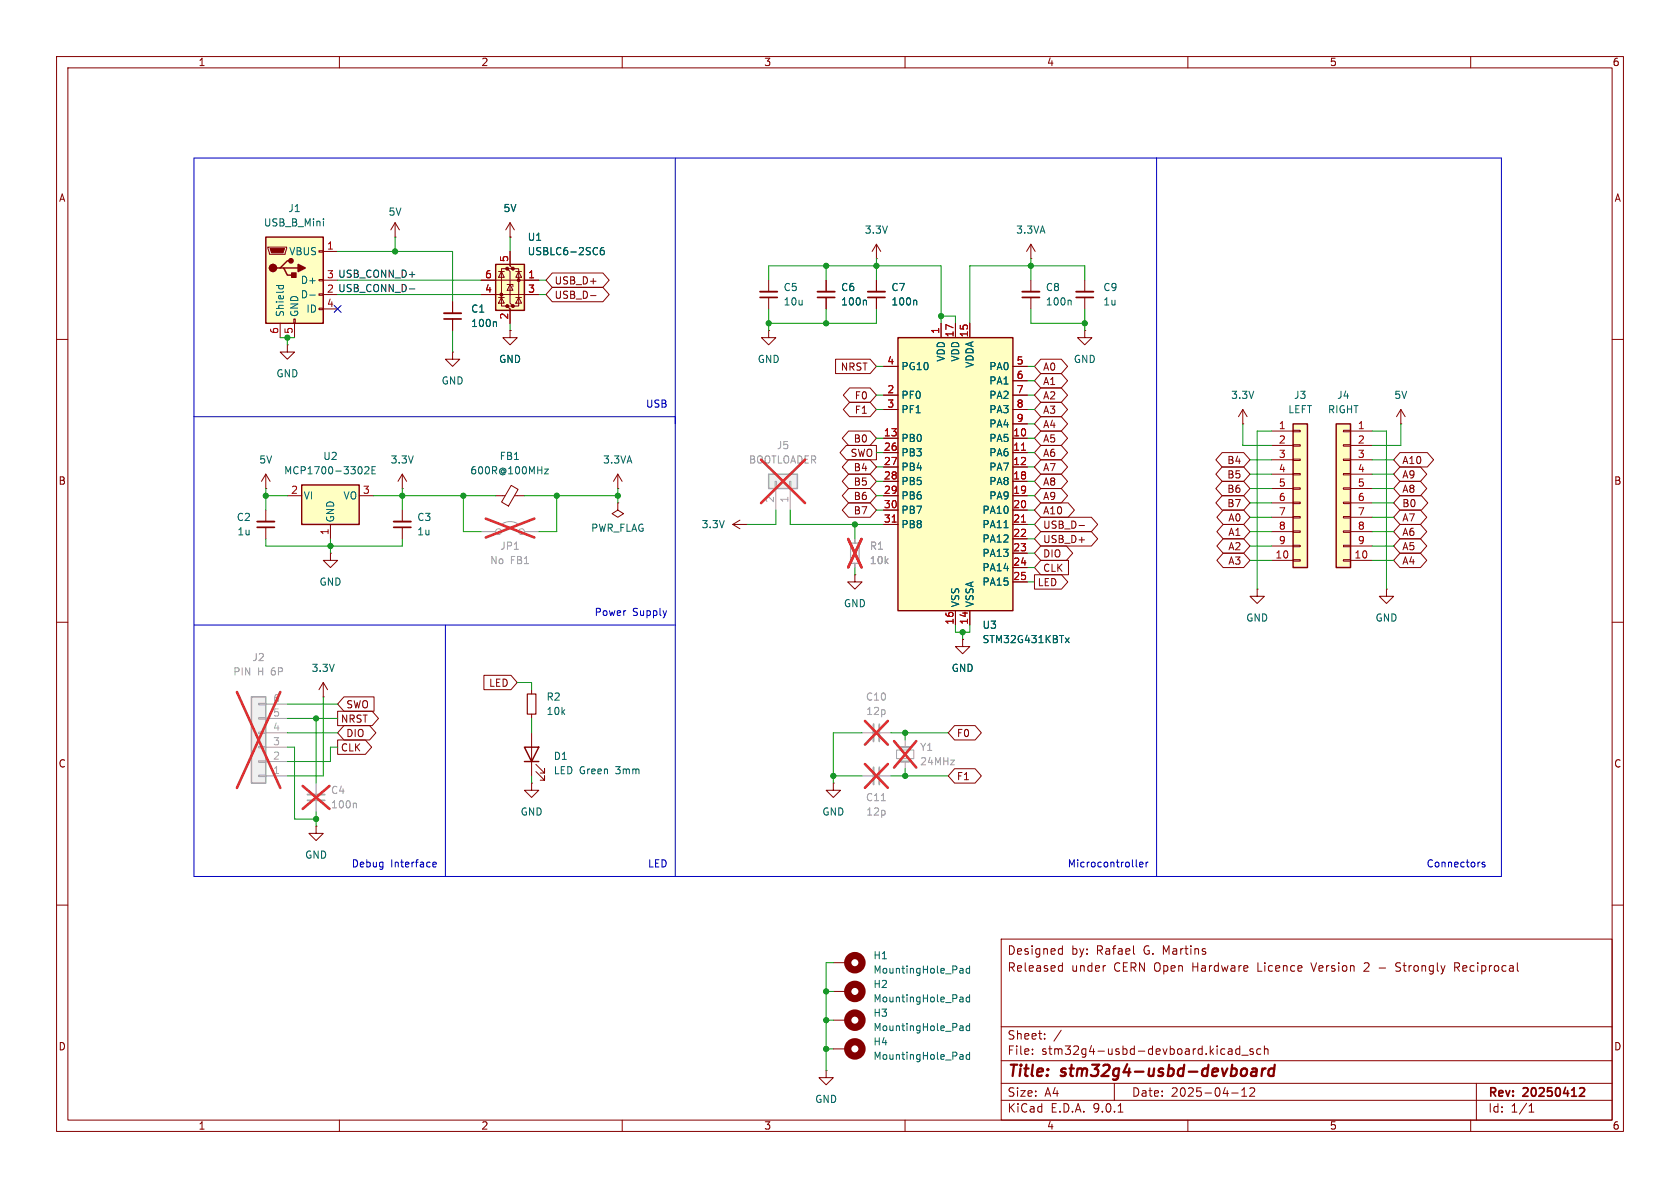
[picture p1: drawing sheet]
<svg xmlns="http://www.w3.org/2000/svg" width="297mm" height="210mm" viewBox="0 0 297 210" stroke-linecap="round" stroke-linejoin="round" font-family="sans-serif">
<g fill="none" stroke="#840000" stroke-width=".18">
<path d="M10 10h277v190h-277zM12 12h273v186h-273zM60 10v2M110 10v2M160 10v2M210 10v2M260 10v2M90.2 58.4v1.3h1.2l-1.2 1.3-1.3-1.3h1.3M90.2 58.4h.1M10 60h2M285 60h2M71.1 90.2v2"/>
<path d="M71.1 93.2v2.1M10 110h2M285 110h2M10 160h2M177 166h108v32h-108zM187.4 170.7l.4 .1M187.4 167.7l.4 .1M187.8 167.2v1.5M187.8 170.2v1.5M187.8 171.6l-.4 .1M187.8 168.6l-.4 .1M195.3 170.7h.2"/>
<path d="M200.5 168.6l.1 .1M231.7 170.2l.5 1.5M241.2 170.3h.1M242 170.8l-.9 .9h.9M243.8 171.1h1.2M246.7 171.6l.6 .1M247.4 170.2h-.4l-.3 .3 .2 .3 .4 .2M257.2 171h.5M257.5 171l.5 .7M257.7 170.2h-.5v1.5M285 160h2M60 198v2"/>
<path d="M110 198v2M160 198v2M177 194.5h108M177 191.5h108M177 187.5h108M177 181.5h108M182.5 186.3v.1M182.5 185.5v.1M184.7 183.6v.1M184.7 182.8v.1M187.6 182.1l-1.3 2M197 191.5v3"/>
<path d="M197.7 196.6h.8M210 198v2M217.2 185.5h.5l.1 .9M217.2 186.3h.6M217.7 193.2h1.2M217.8 185.8l-.6 .1M219.2 185.5l-.5-.1-.2 .3v.4l.1 .2h.6M219.2 184.9v1.5M219.5 186.5h1.2M219.5 193.8h.9M219.5 192.7l.5-.4v1.5M221.2 192.3l.5 .1 .1 .3-.9 1.1h.9"/>
<path d="M221.5 185.5l-.3-.1-.2 .2v.2l.5 .2v.3h-.5M222.9 185.5l-.4-.1-.3 .3v.4l.1 .2h.6M223.5 185.5l.2-.1 .4 .1 .1 .9M223.5 184.9v1.5M260 198v2M261 191.5v6.5M270.3 196.6h.9M270.3 195.5l.4-.4v1.5"/>
</g>
<path d="M69.6 93.2h3M279.3 192.4l.5-.1 .3 .1v.3l-.9 1.1h.9" fill="none" stroke="#840000" stroke-width=".3"/>
<path d="M221.2 190.1l.2 .1 .7-.1M221.4 189l.2-.1 .5 .1v1.2M222.2 189.4h-.7l-.3 .3M223.2 188.9l-.2 1.3M223.8 188.9l-.4 .1-.3 .3M225.3 189a.66 .66 0 0 0-1 .3l-.1 .5 .2 .3 .1 .1 .6-.1M225.4 188.2l-.3 2" fill="none" stroke="#840000" stroke-width=".4"/>
<path d="M150.4 96h1.5v3.6h-1.5z" fill="none" stroke="#a1a1a1" stroke-width=".2"/>
<path d="M151.1 95.3v.7M151.1 99.6v.7" fill="none" stroke="#a1a1a1" stroke-width=".18"/>
<path d="M150 95.3l2.3 5M152.3 95.3l-2.3 5" fill="none" stroke="#e12e31" stroke-width=".46"/>
<path d="M69.6 92.2h3" fill="none" stroke="#840000" stroke-width=".33"/>
<path d="M47 41.9h10.1v15.3h-10.1z" fill="#ffffc2"/>
<path d="M47 41.9h10.1v15.3h-10.1zM49.5 47.4h.7l.6 1.2h1.3M50.2 47.4h2.5M51.4 46.1h-.6l-1.3 1.3h-.6" fill="none" stroke="#840000" stroke-width=".25"/>
<path d="M47.4 43.7h3.3v.2l-.3 1.1h-2.8zM49.5 57.2v2.5M51.9 56.4h.3v.8h-.3zM52.1 57.2v2.5M56.4 44.3h.7v.3h-.7zM56.4 49.4h.7v.3h-.7zM56.4 51.9h.7v.3h-.7zM56.4 54.5h.7v.2h-.7zM57.1 44.5h2.6M57.1 49.5h2.6M57.1 54.6h2.6" fill="none" stroke="#840000" stroke-width=".18"/>
<path d="M47.8 43.9h2.5l-.3 .8h-2z" fill="#840000" stroke="#840000" stroke-width=".18"/>
<g fill="#840000" stroke="#840000" stroke-width=".25">
<path d="M51.6 48.3h.7v.7h-.7z"/>
<path d="M52.7 46.7l1.3 .7-1.3 .6z"/>
<circle cx="48.3" cy="47.4" r=".63"/>
<circle cx="51.4" cy="46.1" r=".38"/>
</g>
<path d="M57.2 38.7v.1M57.2 39.1v.8M48.8 50.5h1.3M49.3 50.5v.3M50 50.5l.1 .3M54.8 52.2h.9" fill="none" stroke="#006464" stroke-width=".18"/>
<path d="M158.7 59.7h20.4v48.3h-20.4z" fill="#ffffc2"/>
<path d="M158.7 59.7h20.4v48.3h-20.4z" fill="none" stroke="#840000" stroke-width=".25"/>
<g fill="none" stroke="#840000" stroke-width=".18">
<path d="M166.4 57.2v2.5M168.9 57.2v2.5M171.4 57.2v2.5M156.2 64.8h2.5M156.2 69.9h2.5M156.2 72.4h2.5M156.2 77.5h2.5M179.1 64.8h2.5M179.1 69.9h2.5M179.1 72.4h2.5M179.1 77.5h2.5M179.1 67.3h2.5"/>
<path d="M179.1 74.9h2.5M156.2 80h2.5M156.2 82.6h2.5M156.2 85.1h2.5M156.2 87.6h2.5M156.2 90.2h2.5M156.2 92.7h2.5M179.1 80h2.5M179.1 82.6h2.5M179.1 85.1h2.5M179.1 87.6h2.5M179.1 90.2h2.5"/>
<path d="M179.1 92.7h2.5M179.1 95.3h2.5M179.1 97.8h2.5M168.9 108v2.5M171.4 108v2.5M179.1 100.3h2.5M179.1 102.9h2.5"/>
</g>
<path d="M180.6 79.6h.7M157.7 92.3h.7M180.6 92.3h.7" fill="none" stroke="#a90000" stroke-width=".18"/>
<path d="M177.5 93.3h.7M188.3 112.8l.7 .8M189 112.8l-.7 .8" fill="none" stroke="#006464" stroke-width=".18"/>
<path d="M236.2 74.9h2.6v25.4h-2.6z" fill="#ffffc2"/>
<path d="M236.2 74.9h2.6v25.4h-2.6z" fill="none" stroke="#840000" stroke-width=".25"/>
<g fill="none" stroke="#840000" stroke-width=".18">
<path d="M237.5 76.1h1.3v.2h-1.3zM237.5 78.6h1.3v.3h-1.3zM238.8 76.2h3.8M238.8 78.7h3.8M237.5 81.2h1.3v.2h-1.3zM237.5 83.7h1.3v.2h-1.3zM237.5 86.2h1.3v.3h-1.3zM237.5 88.8h1.3v.2h-1.3zM237.5 91.3h1.3v.3h-1.3zM237.5 93.9h1.3v.2h-1.3zM237.5 96.4h1.3v.2h-1.3zM237.5 98.9h1.3v.3h-1.3z"/>
<path d="M238.8 81.3h3.8M238.8 83.8h3.8M238.8 86.4h3.8M238.8 88.9h3.8M238.8 91.4h3.8M238.8 94h3.8M238.8 96.5h3.8M238.8 99.1h3.8"/>
</g>
<path d="M228.6 74.9h2.5v25.4h-2.5z" fill="#ffffc2"/>
<path d="M228.6 74.9h2.5v25.4h-2.5z" fill="none" stroke="#840000" stroke-width=".25"/>
<g fill="none" stroke="#840000" stroke-width=".18">
<path d="M146 49.5v2.1M146 52.6v2M154.9 45.7h.1M154.9 43.2v2.5M154.9 49.5v2.1M154.9 52.6v2M154.9 43.2l-.7 1.3M154.9 43.2l.8 1.3M182.2 45.7h.1M182.2 43.2l-.7 1.3M182.2 43.2l.8 1.3M182.2 43.2v2.5"/>
<path d="M182.2 49.5v2.1M182.2 52.6v2M191.8 58.4v1.3h1.2l-1.2 1.3-1.3-1.3h1.3M191.8 58.4h.1M191.8 49.5v2.1M191.8 52.6v2M219.7 74.9h.1M219.7 72.4l-.8 1.3M219.7 72.4l.8 1.3M219.7 72.4v2.5M224.8 76.2h3.8M224.8 78.7h3.8"/>
<path d="M228.6 76.1h1.3v.2h-1.3zM228.6 78.6h1.3v.3h-1.3zM247.6 74.9h.1M247.6 72.4l-.7 1.3M247.6 72.4l.8 1.3M247.6 72.4v2.5M87.6 87.6h1.7M90.4 85.8l1.2 .7-1.7 3-1.2-.8zM91 87.6h1.7M109.2 88.9v1.3l1 .6-1 .6-1-.6 1-.6M109.2 88.9h.1M109.2 86.4h.1"/>
<path d="M109.2 83.8l-.7 1.3M109.2 83.8l.8 1.3M109.2 83.8v2.6M224.8 81.3h3.8M224.8 83.8h3.8M224.8 86.4h3.8M224.8 88.9h3.8M224.8 91.4h3.8M224.8 94h3.8M224.8 96.5h3.8M224.8 99.1h3.8M228.6 81.2h1.3v.2h-1.3z"/>
<path d="M228.6 83.7h1.3v.2h-1.3zM228.6 86.2h1.3v.3h-1.3zM228.6 88.8h1.3v.2h-1.3zM228.6 91.3h1.3v.3h-1.3zM228.6 93.9h1.3v.2h-1.3zM228.6 96.4h1.3v.2h-1.3zM228.6 98.9h1.3v.3h-1.3zM245.1 104.1v1.3h1.3l-1.3 1.3-1.3-1.3h1.3M245.1 104.1h.1M55.9 146.1v1.2h1.2l-1.2 1.3-1.3-1.3h1.3M55.9 146.1h.1"/>
</g>
<path d="M144.5 52.6h3.1M153.4 52.6h3.1M180.7 52.6h3.1M190.2 52.6h3.1" fill="none" stroke="#840000" stroke-width=".3"/>
<path d="M144.5 51.6h3.1M153.4 51.6h3.1M180.7 51.6h3.1M190.2 51.6h3.1" fill="none" stroke="#840000" stroke-width=".33"/>
<path d="M153 53.1l.2 .1v.7M161.9 53.1l.2 .1v.7M189.2 53.1l.2 .1v.7M96.3 82.9h.6l-.6 .9h.6" fill="none" stroke="#006464" stroke-width=".18"/>
<g fill="none" stroke="#a1a1a1" stroke-width=".18">
<path d="M85.1 94h2.5M88.6 92.7a2.54 2.54 0 0 1 3.1 0M92.7 94h2.5"/>
<circle cx="88.1" cy="94" r=".51"/>
<circle cx="92.2" cy="94" r=".51"/>
</g>
<path d="M85.9 91.7l8.6 3.3M94.5 91.7l-8.6 3.3" fill="none" stroke="#e12e31" stroke-width=".46"/>
<path d="M44.4 123.2h2.6v15.2h-2.6z" fill="#f0f0f0"/>
<path d="M44.4 123.2h2.6v15.2h-2.6z" fill="none" stroke="#a1a1a1" stroke-width=".25"/>
<path d="M45.7 137h1.3v.3h-1.3zM45.7 134.5h1.3v.2h-1.3zM45.7 132h1.3v.2h-1.3zM45.7 129.4h1.3v.3h-1.3zM45.7 126.9h1.3v.2h-1.3zM45.7 124.3h1.3v.3h-1.3zM47 137.2h3.8M47 134.6h3.8M47 132.1h3.8M47 129.5h3.8M47 127h3.8M47 124.5h3.8" fill="none" stroke="#a1a1a1" stroke-width=".18"/>
<path d="M41.9 122.3l7.7 17M49.6 122.3l-7.7 17" fill="none" stroke="#e12e31" stroke-width=".46"/>
<g fill="none" stroke="#840000" stroke-width=".18">
<path d="M135.9 58.4v1.3h1.3l-1.3 1.3-1.3-1.3h1.3M135.9 58.4h.1M135.9 49.5v2.1M135.9 52.6v2M50.8 61v1.2h1.3l-1.3 1.3-1.3-1.3h1.3M50.8 61h.1M129.5 92.7l1.3 .8M129.5 92.7h2.6M130.8 91.9l-1.3 .8M132.1 92.7h.1M94 138.4v1.3h1.2l-1.2 1.3-1.3-1.3h1.3M94 138.4h.1"/>
<path d="M94 121.9v.8M94 126.2v.8M94 129.5v7.7M94.7 136.4l1.6 1.5v-.7v.7h-.8M94.7 135.1l1.6 1.6v-.8v.8h-.8"/>
</g>
<path d="M134.4 52.6h3" fill="none" stroke="#840000" stroke-width=".3"/>
<path d="M134.4 51.6h3" fill="none" stroke="#840000" stroke-width=".33"/>
<path d="M93.2 122.7h1.5v3.5h-1.5z" fill="none" stroke="#840000" stroke-width=".2"/>
<path d="M92.7 132.1h2.5l-1.2 2.5zM92.7 134.6h2.5" fill="none" stroke="#840000" stroke-width=".25"/>
<path d="M135.9 83.8h5.1v2.6h-5.1z" fill="#f0f0f0"/>
<path d="M135.9 83.8h5.1v2.6h-5.1z" fill="none" stroke="#a1a1a1" stroke-width=".25"/>
<path d="M137 85.1h.3v1.3h-.3zM137.2 86.4v3.8M139.6 85.1h.2v1.3h-.2zM139.7 86.4v3.8" fill="none" stroke="#a1a1a1" stroke-width=".18"/>
<path d="M134.5 81.3l7.8 7.6M142.3 81.3l-7.8 7.6" fill="none" stroke="#e12e31" stroke-width=".46"/>
<path d="M80 62.2v1.3h1.3l-1.3 1.3-1.3-1.3h1.3M80 62.2h.1" fill="none" stroke="#840000" stroke-width=".18"/>
<path d="M87.6 46.7h5.1v8.2h-5.1z" fill="#ffffc2"/>
<g fill="#840000" stroke="#840000" stroke-width=".18">
<circle cx="91.7" cy="49.5" r=".25"/>
<circle cx="90.7" cy="47.5" r=".25"/>
<circle cx="90.7" cy="54.1" r=".25"/>
<circle cx="89.7" cy="47.5" r=".25"/>
<circle cx="89.7" cy="54.1" r=".25"/>
<circle cx="88.6" cy="52.1" r=".25"/>
</g>
<g fill="none" stroke="#840000" stroke-width=".18">
<path d="M80 53.3v2.1M80 56.4v2M85.1 49.5h10.1M85.1 52.1h10.1M88.1 52.6h1.1M88.1 48h1.1M88.6 48l.6 1h-1.1zM88.6 52.6l.6 1h-1.1zM89.7 50.3h1v.4M89.7 47.5h-1.1v6.6h1.1M90.2 44.5v2.5l.5 .5h-1l.5 .5v5.6l.5 .5h-1l.5 .5v2.6M90.2 50.3l.5 1h-1z"/>
<path d="M90.7 47.5h1v6.6h-1M91.2 52.6h1M91.2 48h1M91.7 48l.5 1h-1zM91.7 52.6l.5 1h-1zM47 86.4h.1M47 83.8l-.8 1.3M47 83.8l.8 1.3M47 83.8v2.6M58.4 97.8v1.3h1.3l-1.3 1.2-1.3-1.2h1.3M58.4 97.8h.1M151.1 101.6v1.3h1.3l-1.3 1.2-1.2-1.2h1.2"/>
<path d="M151.1 101.6h.1"/>
</g>
<path d="M87.6 46.7h5.1v8.2h-5.1z" fill="none" stroke="#840000" stroke-width=".25"/>
<path d="M87.6 56.9l.2 .2v.6M106.7 43.8h-.3a.86 .86 0 0 0 0 1.2l.4-.1v-.4l-.2-.3h-.2l-.3 .3" fill="none" stroke="#006464" stroke-width=".18"/>
<path d="M78.5 56.4h3" fill="none" stroke="#840000" stroke-width=".3"/>
<path d="M78.5 55.4h3" fill="none" stroke="#840000" stroke-width=".33"/>
<path d="M54.4 141.5h3" fill="none" stroke="#a1a1a1" stroke-width=".3"/>
<path d="M54.4 140.5h3" fill="none" stroke="#a1a1a1" stroke-width=".33"/>
<path d="M55.9 138.4v2.1M55.9 141.5v2" fill="none" stroke="#a1a1a1" stroke-width=".18"/>
<path d="M62.8 142l.2 .1v.7" fill="none" stroke="#989898" stroke-width=".18"/>
<path d="M53.5 138.9l4.7 4.1M58.2 138.9l-4.7 4.1" fill="none" stroke="#e12e31" stroke-width=".46"/>
<path d="M53.3 85.7h10.2v7h-10.2z" fill="#ffffc2"/>
<path d="M53.3 85.7h10.2v7h-10.2z" fill="none" stroke="#840000" stroke-width=".25"/>
<g fill="none" stroke="#840000" stroke-width=".18">
<path d="M69.8 39.4l-.7 1.2M69.8 39.4l.8 1.2M69.8 39.4v2.5M90.2 39.4l-.8 1.2M90.2 39.4l.7 1.2M90.2 39.4v2.5M69.8 41.9h.1M80 53.3v2.1M80 56.4v2M85.1 49.5h2.5M85.1 52.1h2.5M90.2 41.9h.1"/>
<path d="M90.2 58.4h.1M90.2 44.5v2.5M90.2 54.6v2.6M92.7 49.5h2.5M92.7 52.1h2.5M97.6 50.8h9l1.1 1.3-1.1 1.2h-9l-1.1-1.2zM97.6 48.3h9l1.1 1.2-1.1 1.3h-9l-1.1-1.3zM104.4 52.3h1M146 49.5v2.1M146 52.6v2M154.9 49.5v2.1M154.9 52.6v2"/>
<path d="M166.4 57.2v2.5M168.9 57.2v2.5M171.4 57.2v2.5M147.7 63.5h6.1l1.1 1.3-1.1 1.2h-6.1zM149.6 78.7h5.3v2.6h-5.3l-1.1-1.3zM150 76.2h3.8l1.1 1.3-1.1 1.2h-3.8l-1.1-1.2zM150.2 68.6h3.6l1.1 1.3-1.1 1.2h-3.6l-1.1-1.2zM150.2 71.1h3.6l1.1 1.3-1.1 1.3h-3.6l-1.1-1.3zM156.2 64.8h2.5M156.2 69.9h2.5M156.2 72.4h2.5M156.2 77.5h2.5"/>
<path d="M179.1 64.8h2.5M179.1 69.9h2.5M179.1 72.4h2.5M179.1 77.5h2.5M179.1 67.3h2.5M179.1 74.9h2.5M184 68.6h3.6l1.1 1.3-1.1 1.2h-3.6l-1.1-1.2zM184 66h3.6l1.1 1.3-1.1 1.3h-3.6l-1.1-1.3zM184 63.5h3.6l1.1 1.3-1.1 1.2h-3.6l-1.1-1.2zM184 78.7h3.6l1.1 1.3-1.1 1.3h-3.6l-1.1-1.3zM184 73.7h3.6l1.1 1.2-1.1 1.3h-3.6l-1.1-1.3zM184 76.2h3.6l1.1 1.3-1.1 1.2h-3.6l-1.1-1.2z"/>
<path d="M184 71.1h3.6l1.1 1.3-1.1 1.3h-3.6l-1.1-1.3zM47 90.2v2M47 93.2v2.1M50.8 87.6h2.5M58.4 92.7v2.6M63.5 87.6h2.5M71.1 86.4h.1M71.1 83.8l-.7 1.3M71.1 83.8l.8 1.3M71.1 83.8v2.6M150 86.4h3.8l1.1 1.2-1.1 1.3h-3.8l-1.1-1.3zM150 88.9h3.8l1.1 1.3-1.1 1.2h-3.8l-1.1-1.2z"/>
<path d="M150 81.3h3.8l1.1 1.3-1.1 1.2h-3.8l-1.1-1.2zM150 83.8h3.8l1.1 1.3-1.1 1.3h-3.8l-1.1-1.3zM156.2 87.6h2.5M156.2 80h2.5M156.2 82.6h2.5M156.2 85.1h2.5M156.2 90.2h2.5M156.2 92.7h2.5M179.1 87.6h2.5M179.1 80h2.5M179.1 82.6h2.5M179.1 85.1h2.5"/>
<path d="M179.1 90.2h2.5M179.1 92.7h2.5M179.1 95.3h2.5M179.1 97.8h2.5M184 99.1h4.9v2.5h-4.9l-1.1-1.3zM184 94h8.9l1.2 1.3-1.2 1.2h-8.9l-1.1-1.2zM184 91.4h8.9l1.2 1.3-1.2 1.3h-8.9l-1.1-1.3zM184 86.4h3.6l1.1 1.2-1.1 1.3h-3.6l-1.1-1.3zM184 81.3h3.6l1.1 1.3-1.1 1.2h-3.6l-1.1-1.2zM184 83.8h3.6l1.1 1.3-1.1 1.3h-3.6l-1.1-1.3zM184 96.5h4.5l1.1 1.3-1.1 1.3h-4.5l-1.1-1.3zM184 88.9h4.8l1.1 1.3-1.1 1.2h-4.8l-1.1-1.2z"/>
<path d="M190.8 92.9h.9M216.1 85.1h3.8l1.1 1.3-1.1 1.2h-3.8l-1.2-1.2zM216.1 80h3.8l1.1 1.3-1.1 1.3h-3.8l-1.2-1.3zM216.1 82.5h3.8l1.1 1.3-1.1 1.3h-3.8l-1.2-1.3zM216.1 87.6h3.8l1.1 1.3-1.1 1.3h-3.8l-1.2-1.3zM216.2 97.8h3.7l1.1 1.3-1.1 1.2h-3.7l-1.1-1.2zM216.2 95.2h3.7l1.1 1.3-1.1 1.3h-3.7l-1.1-1.3zM216.2 92.7h3.7l1.1 1.3-1.1 1.3h-3.7l-1.1-1.3zM216.2 90.2h3.7l1.1 1.2-1.1 1.3h-3.7l-1.1-1.3zM247.5 90.2h3.6l1.1 1.2-1.1 1.3h-3.6l-1.1-1.3zM247.5 92.7h3.6l1.1 1.3-1.1 1.3h-3.6l-1.1-1.3zM247.5 97.8h3.6l1.1 1.3-1.1 1.2h-3.6l-1.1-1.2z"/>
<path d="M247.5 82.5h3.6l1.1 1.3-1.1 1.3h-3.6l-1.1-1.3zM247.5 87.6h3.8l1.1 1.3-1.1 1.3h-3.8l-1.1-1.3zM247.5 85.1h3.6l1.1 1.3-1.1 1.2h-3.6l-1.1-1.2zM247.5 80h4.8l1.1 1.3-1.1 1.3h-4.8l-1.1-1.3zM247.5 95.2h3.6l1.1 1.3-1.1 1.3h-3.6l-1.1-1.3zM85.5 119.4h4.8l1.1 1.3-1.1 1.2h-4.8zM168.9 108v2.5M170.2 113v1.3h1.2l-1.2 1.3-1.3-1.3h1.3M170.2 113h.1M171.4 108v2.5M179.1 100.3h2.5M179.1 102.9h2.5"/>
<path d="M182.9 101.6h4.8l1.1 1.3-1.1 1.2h-4.8zM222.2 104.1v1.3h1.3l-1.3 1.3-1.2-1.3h1.2M222.2 104.1h.1M57.1 123.2h.1M57.1 120.7l-.7 1.2M57.1 120.7l.8 1.2M57.1 120.7v2.5M59.7 125.7h6.1l1.1 1.3-1.1 1.3h-6.1zM59.7 130.8h4.9l1.1 1.3-1.1 1.3h-4.9zM60.8 123.2h5.3v2.5h-5.3l-1.1-1.2zM60.8 128.3h4.5l1.2 1.2-1.2 1.3h-4.5l-1.1-1.3zM147.3 138.4v1.3h1.3l-1.3 1.3-1.3-1.3h1.3"/>
<path d="M147.3 138.4h.1M168.8 128.3h3.6l1.1 1.2-1.1 1.3h-3.6l-1.2-1.3zM168.8 135.9h3.6l1.1 1.3-1.1 1.2h-3.6l-1.2-1.2zM147.3 170.2h2.6M147.3 175.3h2.6M146 189.2v1.3h1.3l-1.3 1.3-1.2-1.3h1.2M146 189.2h.1M147.3 185.4h2.6M147.3 180.3h2.6"/>
</g>
<g fill="none" stroke="#006464" stroke-width=".18">
<path d="M87.6 56.9l.2 .2v.6M106.7 43.8h-.3a.86 .86 0 0 0 0 1.2l.4-.1v-.4l-.2-.3h-.2l-.3 .3M153 53.1l.2 .1v.7M161.9 53.1l.2 .1v.7M64.5 82.6l.5-.1 .2 .4-.8 .9h.8M65.8 83.1h.4M66.4 82.5h-.6v1.3h.6M177.5 93.3h.7M188.3 112.8l.7 .8M189 112.8l-.7 .8M169.8 171.2h.3l.2 .2v.6M169.8 176.3h.3l.2 .1v.7"/>
<path d="M170.3 172h-.5M170.3 171.5h-.5M170.3 177l-.5 .1M170.3 176.6h-.5M171.4 170.8v1.2M171.4 175.8v1.3M171.4 171.2h-.4l-.2 .2 .1 .6h.5M171.4 176.3h-.4l-.2 .2 .1 .5h.5M169.8 181.3h.3l.2 .2v.7M169.8 186.4h.3l.2 .2v.7M170.3 187.2l-.5 .1M170.3 186.7l-.5 .1"/>
<path d="M170.3 182.1l-.5 .1M170.3 181.6l-.5 .1M171.4 186.5l-.4-.1-.2 .3 .1 .5h.5M171.4 180.9v1.3M171.4 186v1.3M171.4 181.4l-.4-.1-.2 .3 .1 .5h.5"/>
</g>
<path d="M45.5 93.2h3" fill="none" stroke="#840000" stroke-width=".3"/>
<path d="M45.5 92.2h3" fill="none" stroke="#840000" stroke-width=".33"/>
<path d="M159.3 134.6h1.5M159.3 132.1h1.5" fill="none" stroke="#a1a1a1" stroke-width=".38"/>
<path d="M151.1 95.3v.7M151.1 99.6v.7M152.4 129.5h2M152.4 137.2h2M155.4 129.5h2.1M155.4 137.2h2.1M158.5 132.6h3v1.5h-3zM160 130.8v1.3M160 134.6v1.3" fill="none" stroke="#a1a1a1" stroke-width=".18"/>
<path d="M150 95.3l2.3 5M152.3 95.3l-2.3 5M152.9 127.4l4.1 4.2M152.9 135.1l4.1 4.2M157 127.4l-4.1 4.2M157 135.1l-4.1 4.2M158.1 131l3.9 4.7M162 131l-3.9 4.7" fill="none" stroke="#e12e31" stroke-width=".46"/>
<g fill="none" stroke="#840000" stroke-width="1.3">
<circle cx="151.1" cy="175.3" r="1.27"/>
<circle cx="151.1" cy="170.2" r="1.27"/>
<circle cx="151.1" cy="185.4" r="1.27"/>
<circle cx="151.1" cy="180.3" r="1.27"/>
</g>
<path d="M155.4 128v3.1M155.4 135.6v3.1" fill="none" stroke="#a1a1a1" stroke-width=".3"/>
<path d="M154.4 128v3.1M154.4 135.6v3.1" fill="none" stroke="#a1a1a1" stroke-width=".33"/>
<path d="M155.8 141.5h.7" fill="none" stroke="#989898" stroke-width=".18"/>
<path d="M72.4 51.1h.9" fill="none" stroke="#0f0f0f" stroke-width=".18"/>
<g fill="none" stroke="#0000c2" stroke-width=".18">
<path d="M34.3 27.9h231.1v127h-231.1zM119.4 27.9v127M204.5 27.9v127M34.3 73.7h85.1M34.3 110.5h85.1M78.7 110.5v44.4M117.8 108l-.3 .8M76.5 152.8l.6-.1v-.2l-.4-.1-.2 .2 .1 .6h.5M200.9 153.1l.1 .2M201.5 152.8l.6-.1-.1-.2-.4-.1-.1 .2v.6h.5M202.6 152.4v.9M203 152.4l-.4 .3"/>
<path d="M262.5 152.5l-.3-.1-.2 .2 .1 .2 .4 .1v.3h-.5"/>
</g>
<g fill="none" stroke="#009600" stroke-width=".18">
<path d="M49.5 59.7h2.6M50.8 59.7v1.3M59.7 44.5h20.3v8.8M59.7 52.1h25.4M59.7 49.5h25.4M69.8 41.9v2.6M80 58.4v3.8M90.2 41.9v2.6M90.2 57.2v1.2M95.2 52.1h1.3M95.2 49.5h1.3M135.9 49.5v-2.5h30.5v10.2"/>
<path d="M135.9 54.6v3.8M146 47v2.5M146 54.6v2.6M154.9 45.7v3.8M154.9 54.6v2.6h-19M166.4 55.9h2.5v1.3M182.2 54.6v2.6h9.6M182.2 45.7v3.8M191.8 49.5v-2.5h-20.4v10.2M191.8 54.6v3.8M154.9 77.5h1.3M154.9 72.4h1.3"/>
<path d="M154.9 69.9h1.3M154.9 64.8h1.3M181.6 77.5h1.3M181.6 72.4h1.3M181.6 69.9h1.3M181.6 64.8h1.3M181.6 67.3h1.3M181.6 74.9h1.3M219.7 74.9v3.8h5.1M224.8 76.2h-2.6v27.9M242.6 76.2h2.5v27.9M247.6 74.9v3.8h-5"/>
<path d="M47 87.6h3.8M47 86.4v3.8M47 95.3v1.2h24.1v-1.2M58.4 95.3v2.5M66 87.6h21.6M71.1 86.4v3.8M81.9 87.6v6.4h3.2M92.7 87.6h16.5M98.4 87.6v6.4h-3.2M109.2 86.4v2.5M137.2 90.2v2.5h-5.1M139.7 90.2v2.5h16.5"/>
<path d="M151.1 92.7v2.6M154.9 87.6h1.3M154.9 80h1.3M154.9 82.6h1.3M154.9 85.1h1.3M154.9 90.2h1.3M181.6 87.6h1.3M181.6 80h1.3M181.6 82.6h1.3M181.6 85.1h1.3M181.6 90.2h1.3M181.6 92.7h1.3"/>
<path d="M181.6 97.8h1.3M181.6 95.3h1.3M221 96.5h3.8M221 99.1h3.8M221 94h3.8M221 91.4h3.8M221 88.9h3.8M221 81.3h3.8M221 83.8h3.8M221 86.4h3.8M242.6 96.5h3.8M242.6 99.1h3.8"/>
<path d="M242.6 94h3.8M242.6 91.4h3.8M242.6 88.9h3.8M242.6 81.3h3.8M242.6 83.8h3.8M242.6 86.4h3.8M151.1 100.3v1.3M168.9 110.5v1.3h2.5v-1.3M170.2 111.8v1.2M181.6 102.9h1.3M181.6 100.3h1.3M50.8 124.5h8.9"/>
<path d="M50.8 132.1h1.3v12.7h3.8M50.8 129.5h8.9M50.8 127h8.9M55.9 127v11.4M57.1 123.2v14h-6.3M59.7 132.1h-1.3v2.5h-7.6M91.4 120.7h2.6v1.2M94 127v2.5M94 137.2v1.2M147.3 137.2h5.1M152.4 129.5h-5.1v8.9M157.5 137.2h10.1"/>
<path d="M157.5 129.5h10.1M160 129.5v1.3M160 135.9v1.3M55.9 143.5v2.6M146 175.3h1.3M147.3 170.2h-1.3v19M146 185.4h1.3M146 180.3h1.3"/>
</g>
<path d="M59.1 54l1.2 1.2M60.3 54l-1.2 1.2" fill="none" stroke="#000084" stroke-width=".18"/>
<path d="M180.6 79.6h.7M157.7 92.3h.7M180.6 92.3h.7" fill="none" stroke="#a90000" stroke-width=".18"/>
<g fill="#009600" stroke="#009600" stroke-width=".18">
<circle cx="154.9" cy="47" r=".46"/>
<circle cx="109.2" cy="87.6" r=".46"/>
<circle cx="98.4" cy="87.6" r=".46"/>
<circle cx="146" cy="57.2" r=".46"/>
<circle cx="146" cy="47" r=".46"/>
<circle cx="135.9" cy="57.2" r=".46"/>
<circle cx="81.9" cy="87.6" r=".46"/>
<circle cx="71.1" cy="87.6" r=".46"/>
<circle cx="58.4" cy="96.5" r=".46"/>
<circle cx="47" cy="87.6" r=".46"/>
<circle cx="69.8" cy="44.5" r=".46"/>
<circle cx="55.9" cy="144.8" r=".46"/>
<circle cx="55.9" cy="127" r=".46"/>
<circle cx="170.2" cy="111.8" r=".46"/>
<circle cx="50.8" cy="59.7" r=".46"/>
<circle cx="147.3" cy="137.2" r=".46"/>
<circle cx="146" cy="180.3" r=".46"/>
<circle cx="146" cy="185.4" r=".46"/>
<circle cx="146" cy="175.3" r=".46"/>
<circle cx="160" cy="129.5" r=".46"/>
<circle cx="160" cy="137.2" r=".46"/>
<circle cx="166.4" cy="55.9" r=".46"/>
<circle cx="182.2" cy="47" r=".46"/>
<circle cx="191.8" cy="57.2" r=".46"/>
<circle cx="151.1" cy="92.7" r=".46"/>
</g>
<g font-size="2.8" fill="#840000">
<text x="178" y="190.9">Title:</text>
<text x="187.7" y="190.9">stm32g4-usbd-devboard</text>
</g>
<g font-size="2.1" fill="#840000">
<text x="178" y="172">Released</text>
<text x="178" y="169">Designed</text>
<text x="189.4" y="172">under</text>
<text x="189.4" y="169">by:</text>
<text x="193.9" y="169">Rafael</text>
<text x="197" y="172">CERN Open</text>
<text x="202.3" y="169">G. Martins</text>
<text x="211.1" y="172">Hardware</text>
<text x="222.7" y="172">Licence</text>
<text x="232.4" y="172">Version</text>
<text x="241.9" y="172">2</text>
<text x="247.8" y="172">Strongly</text>
<text x="258.3" y="172">Reciprocal</text>
<text x="178" y="184">Sheet:</text>
<text x="178" y="186.7">File:</text>
<text x="184.1" y="186.7">stm32g4-usbd-devboard.kicad_sch</text>
<text x="178" y="196.9">KiCad</text>
<text x="178" y="194.1">Size:</text>
<text x="184.7" y="194.1">A4</text>
<text x="185.7" y="196.9">E.D.A.</text>
<text x="193.3" y="196.9">9.0.1</text>
<text x="200" y="194.1">Date:</text>
<text x="207" y="194.1">2025-04-12</text>
<text x="263" y="194.3">Rev:</text>
<text x="263" y="196.9">Id:</text>
<text x="267.1" y="196.9">1/1</text>
<text x="269.4" y="194.3">20250412</text>
</g>
<g font-size="1.8" fill="#840000">
<text x="35" y="11.9">1</text>
<text x="85" y="11.9">2</text>
<text x="135" y="11.9">3</text>
<text x="185" y="11.9">4</text>
<text x="235" y="11.9">5</text>
<text x="285" y="11.9">6</text>
<text x="10.3" y="35.9">A</text>
<text x="285.3" y="35.9">A</text>
<text x="97.9" y="53">USB_D-</text>
<text x="97.9" y="50.5">USB_D+</text>
<text x="148.5" y="65.7">NRST</text>
<text x="184.3" y="65.7">A0</text>
<text x="151" y="70.8">F0</text>
<text x="184.3" y="70.8">A2</text>
<text x="184.3" y="68.3">A1</text>
<text x="151" y="73.3">F1</text>
<text x="184.3" y="75.9">A4</text>
<text x="184.3" y="73.3">A3</text>
<text x="150.3" y="81">SWO</text>
<text x="150.8" y="83.5">B4</text>
<text x="150.8" y="78.4">B0</text>
<text x="184.3" y="81">A6</text>
<text x="184.3" y="78.4">A5</text>
<text x="184.3" y="83.5">A7</text>
<text x="216.9" y="82.2">B4</text>
<text x="247.8" y="82.2">A10</text>
<text x="10.3" y="85.9">B</text>
<text x="150.8" y="88.6">B6</text>
<text x="150.8" y="86">B5</text>
<text x="184.3" y="88.6">A9</text>
<text x="184.3" y="86">A8</text>
<text x="216.9" y="87.3">B6</text>
<text x="216.9" y="84.8">B5</text>
<text x="216.9" y="89.9">B7</text>
<text x="247.8" y="84.8">A9</text>
<text x="247.8" y="89.9">B0</text>
<text x="247.8" y="87.3">A8</text>
<text x="285.3" y="85.9">B</text>
<text x="150.8" y="91.1">B7</text>
<text x="184.3" y="93.7">USB_D-</text>
<text x="184.3" y="91.1">A10</text>
<text x="217" y="94.9">A1</text>
<text x="217" y="92.4">A0</text>
<text x="247.8" y="92.4">A7</text>
<text x="247.8" y="94.9">A6</text>
<text x="184.3" y="101.3">CLK</text>
<text x="184.3" y="96.2">USB_D+</text>
<text x="184.3" y="98.7">DIO</text>
<text x="217" y="100">A3</text>
<text x="217" y="97.5">A2</text>
<text x="247.8" y="100">A4</text>
<text x="247.8" y="97.5">A5</text>
<text x="183.4" y="103.8">LED</text>
<text x="61.1" y="125.4">SWO</text>
<text x="86.4" y="121.6">LED</text>
<text x="60.2" y="128">NRST</text>
<text x="61.1" y="130.5">DIO</text>
<text x="169.1" y="130.5">F0</text>
<text x="10.3" y="135.9">C</text>
<text x="60.2" y="133">CLK</text>
<text x="285.3" y="135.9">C</text>
<text x="169.1" y="138.1">F1</text>
<text x="10.3" y="185.9">D</text>
<text x="285.3" y="185.9">D</text>
<text x="35" y="199.9">1</text>
<text x="85" y="199.9">2</text>
<text x="135" y="199.9">3</text>
<text x="185" y="199.9">4</text>
<text x="235" y="199.9">5</text>
<text x="285" y="199.9">6</text>
</g>
<g font-size="1.8" fill="#006464">
<text x="46.6" y="40.2">USB_B_Mini</text>
<text x="50.9" y="37.7">J1</text>
<text x="68.6" y="38.3">5V</text>
<text x="88.9" y="37.7">5V</text>
<text x="152.8" y="41.5">3.3V</text>
<text x="179.5" y="41.5">3.3VA</text>
<text x="51" y="45.3">VBUS</text>
<text x="93.2" y="45.3">USBLC6-2SC6</text>
<text x="93.2" y="42.8">U1</text>
<text x="53.1" y="50.4">D+</text>
<text x="53.1" y="52.9">D-</text>
<text x="138.4" y="51.7">C5</text>
<text x="148.6" y="51.7">C6</text>
<text x="157.5" y="51.7">C7</text>
<text x="184.8" y="51.7">C8</text>
<text x="195" y="51.7">C9</text>
<text x="50.4" y="56.1" transform="rotate(-90 50.4 56.1)">Shield</text>
<text x="52.9" y="56.1" transform="rotate(-90 52.9 56.1)">GND</text>
<text x="54.1" y="55.5">ID</text>
<text x="83.2" y="55.5">C1</text>
<text x="83.2" y="58">100n</text>
<text x="138.4" y="54.2">10u</text>
<text x="148.6" y="54.2">100n</text>
<text x="157.5" y="54.2">100n</text>
<text x="184.8" y="54.2">100n</text>
<text x="195" y="54.2">1u</text>
<text x="88.1" y="64.4">GND</text>
<text x="133.9" y="64.4">GND</text>
<text x="159.3" y="65.6">PG10</text>
<text x="167.2" y="64" transform="rotate(-90 167.2 64)">VDD</text>
<text x="169.8" y="64" transform="rotate(-90 169.8 64)">VDD</text>
<text x="172.3" y="65.1" transform="rotate(-90 172.3 65.1)">VDDA</text>
<text x="174.8" y="65.6">PA0</text>
<text x="189.7" y="64.4">GND</text>
<text x="48.8" y="66.9">GND</text>
<text x="78" y="68.2">GND</text>
<text x="159.3" y="70.7">PF0</text>
<text x="174.8" y="68.2">PA1</text>
<text x="174.8" y="70.7">PA2</text>
<text x="217.6" y="70.7">3.3V</text>
<text x="228.7" y="70.7">J3</text>
<text x="236.3" y="70.7">J4</text>
<text x="246.4" y="70.7">5V</text>
<text x="159.3" y="73.3">PF1</text>
<text x="174.8" y="73.3">PA3</text>
<text x="174.8" y="75.8">PA4</text>
<text x="227.7" y="73.3">LEFT</text>
<text x="234.7" y="73.3">RIGHT</text>
<text x="45.7" y="82.1">5V</text>
<text x="57" y="81.5">U2</text>
<text x="69" y="82.1">3.3V</text>
<text x="88.2" y="81.5">FB1</text>
<text x="106.5" y="82.1">3.3VA</text>
<text x="159.3" y="78.3">PB0</text>
<text x="159.3" y="80.9">PB3</text>
<text x="159.3" y="83.4">PB4</text>
<text x="174.8" y="78.3">PA5</text>
<text x="174.8" y="80.9">PA6</text>
<text x="174.8" y="83.4">PA7</text>
<text x="50.1" y="84">MCP1700-3302E</text>
<text x="53.6" y="88.5">VI</text>
<text x="60.6" y="88.5">VO</text>
<text x="83" y="84">600R@100MHz</text>
<text x="159.3" y="86">PB5</text>
<text x="159.3" y="88.5">PB6</text>
<text x="174.8" y="86">PA8</text>
<text x="174.8" y="88.5">PA9</text>
<text x="41.8" y="92.3">C2</text>
<text x="41.9" y="94.8">1u</text>
<text x="59.3" y="92.5" transform="rotate(-90 59.3 92.5)">GND</text>
<text x="73.7" y="92.3">C3</text>
<text x="73.7" y="94.8">1u</text>
<text x="104.4" y="94.2">PWR_FLAG</text>
<text x="123.9" y="93.6">3.3V</text>
<text x="159.3" y="91">PB7</text>
<text x="159.3" y="93.6">PB8</text>
<text x="173.6" y="91">PA10</text>
<text x="173.6" y="93.6">PA11</text>
<text x="173.6" y="96.1">PA12</text>
<text x="173.6" y="98.7">PA13</text>
<text x="173.6" y="101.2">PA14</text>
<text x="56.4" y="103.7">GND</text>
<text x="149.1" y="107.5">GND</text>
<text x="169.8" y="107.4" transform="rotate(-90 169.8 107.4)">VSS</text>
<text x="172.3" y="107.4" transform="rotate(-90 172.3 107.4)">VSSA</text>
<text x="173.6" y="103.7">PA15</text>
<text x="173.6" y="113.9">STM32G431KBTx</text>
<text x="173.6" y="111.4">U3</text>
<text x="220.2" y="110.1">GND</text>
<text x="243.1" y="110.1">GND</text>
<text x="55" y="119">3.3V</text>
<text x="168.1" y="119">GND</text>
<text x="96.5" y="124.1">R2</text>
<text x="96.5" y="126.6">10k</text>
<text x="97.8" y="134.5">D1</text>
<text x="97.8" y="137.1">LED Green</text>
<text x="109" y="137.1">3mm</text>
<text x="91.9" y="144.4">GND</text>
<text x="145.3" y="144.4">GND</text>
<text x="53.8" y="152">GND</text>
<text x="154.3" y="169.8">H1</text>
<text x="154.3" y="172.3">MountingHole_Pad</text>
<text x="154.3" y="179.9">H3</text>
<text x="154.3" y="174.9">H2</text>
<text x="154.3" y="177.4">MountingHole_Pad</text>
<text x="154.3" y="185">H4</text>
<text x="154.3" y="182.5">MountingHole_Pad</text>
<text x="154.3" y="187.6">MountingHole_Pad</text>
<text x="144" y="195.2">GND</text>
</g>
<g font-size="1.8" fill="#a90000">
<text x="57.7" y="44.2">1</text>
<text x="89.9" y="46.4" transform="rotate(-90 89.9 46.4)">5</text>
<text x="85.7" y="49.3">6</text>
<text x="85.7" y="51.8">4</text>
<text x="93.3" y="49.3">1</text>
<text x="93.3" y="51.8">3</text>
<text x="49.3" y="59.1" transform="rotate(-90 49.3 59.1)">6</text>
<text x="51.8" y="59.1" transform="rotate(-90 51.8 59.1)">5</text>
<text x="57.7" y="54.4">4</text>
<text x="89.9" y="56.6" transform="rotate(-90 89.9 56.6)">2</text>
<text x="166.1" y="59.1" transform="rotate(-90 166.1 59.1)">1</text>
<text x="168.7" y="59.7" transform="rotate(-90 168.7 59.7)">17</text>
<text x="171.2" y="59.7" transform="rotate(-90 171.2 59.7)">15</text>
<text x="156.8" y="64.5">4</text>
<text x="179.6" y="64.5">5</text>
<text x="156.8" y="69.6">2</text>
<text x="179.6" y="67.1">6</text>
<text x="179.6" y="69.6">7</text>
<text x="156.2" y="77.2">13</text>
<text x="156.8" y="72.1">3</text>
<text x="179" y="77.2">10</text>
<text x="179.6" y="72.1">8</text>
<text x="179.6" y="74.7">9</text>
<text x="226" y="75.9">1</text>
<text x="240" y="75.9">1</text>
<text x="156.2" y="79.8">26</text>
<text x="156.2" y="82.3">27</text>
<text x="179" y="79.8">11</text>
<text x="179" y="82.3">12</text>
<text x="226" y="78.5">2</text>
<text x="226" y="81">3</text>
<text x="226" y="83.6">4</text>
<text x="240" y="78.5">2</text>
<text x="240" y="81">3</text>
<text x="240" y="83.6">4</text>
<text x="51.4" y="87.4">2</text>
<text x="64.1" y="87.4">3</text>
<text x="156.2" y="84.8">28</text>
<text x="156.2" y="87.4">29</text>
<text x="156.2" y="89.9">30</text>
<text x="179" y="84.8">18</text>
<text x="179" y="87.4">19</text>
<text x="179" y="89.9">20</text>
<text x="226" y="86.1">5</text>
<text x="226" y="88.6">6</text>
<text x="240" y="86.1">5</text>
<text x="240" y="88.6">6</text>
<text x="58.2" y="94.7" transform="rotate(-90 58.2 94.7)">1</text>
<text x="156.2" y="92.5">31</text>
<text x="179" y="92.5">21</text>
<text x="179" y="95">22</text>
<text x="226" y="91.2">7</text>
<text x="226" y="93.7">8</text>
<text x="240" y="91.2">7</text>
<text x="240" y="93.7">8</text>
<text x="179" y="97.5">23</text>
<text x="179" y="100.1">24</text>
<text x="225.4" y="98.8">10</text>
<text x="226" y="96.3">9</text>
<text x="239.4" y="98.8">10</text>
<text x="240" y="96.3">9</text>
<text x="179" y="102.6">25</text>
<text x="168.7" y="110.5" transform="rotate(-90 168.7 110.5)">16</text>
<text x="171.2" y="110.5" transform="rotate(-90 171.2 110.5)">14</text>
</g>
<g font-size="1.8" fill="#0f0f0f">
<text x="57.7" y="49.3">3 USB_CONN_D+</text>
<text x="57.7" y="51.8">2 USB_CONN_D-</text>
</g>
<g font-size="1.8" fill="#0000c2">
<text x="114.1" y="72.1">USB</text>
<text x="105" y="109">Power</text>
<text x="111.8" y="109">Supply</text>
<text x="62.1" y="153.4">Debug</text>
<text x="69.1" y="153.4">Interface</text>
<text x="114.5" y="153.4">LED</text>
<text x="188.7" y="153.4">Microcontroller</text>
<text x="252.1" y="153.4">Connectors</text>
</g>
<g font-size="1.8" fill="#989898">
<text x="132.3" y="82.1">BOOTLOADER</text>
<text x="137.2" y="79.6">J5</text>
<text x="86.6" y="99.9">No</text>
<text x="88.3" y="97.4">JP1</text>
<text x="90.2" y="99.9">FB1</text>
<text x="153.7" y="97.4">R1</text>
<text x="153.7" y="99.9">10k</text>
<text x="41.1" y="119.6">PIN</text>
<text x="44.5" y="117.1">J2</text>
<text x="45.5" y="119.6">H 6P</text>
<text x="153" y="124.1">C10</text>
<text x="153" y="126.6">12p</text>
<text x="162.6" y="132.9">Y1</text>
<text x="162.6" y="135.5">24MHz</text>
<text x="58.4" y="140.6">C4</text>
<text x="58.4" y="143.1">100n</text>
<text x="153" y="141.8">C11</text>
<text x="153" y="144.4">12p</text>
</g>
<g font-size="1.8" fill="#aaa">
<text x="136.9" y="89" transform="rotate(-90 136.9 89)">2</text>
<text x="139.4" y="89" transform="rotate(-90 139.4 89)">1</text>
<text x="48.2" y="124.2">6</text>
<text x="48.2" y="131.8">3</text>
<text x="48.2" y="129.3">4</text>
<text x="48.2" y="126.7">5</text>
<text x="48.2" y="136.9">1</text>
<text x="48.2" y="134.4">2</text>
</g>
</svg>
